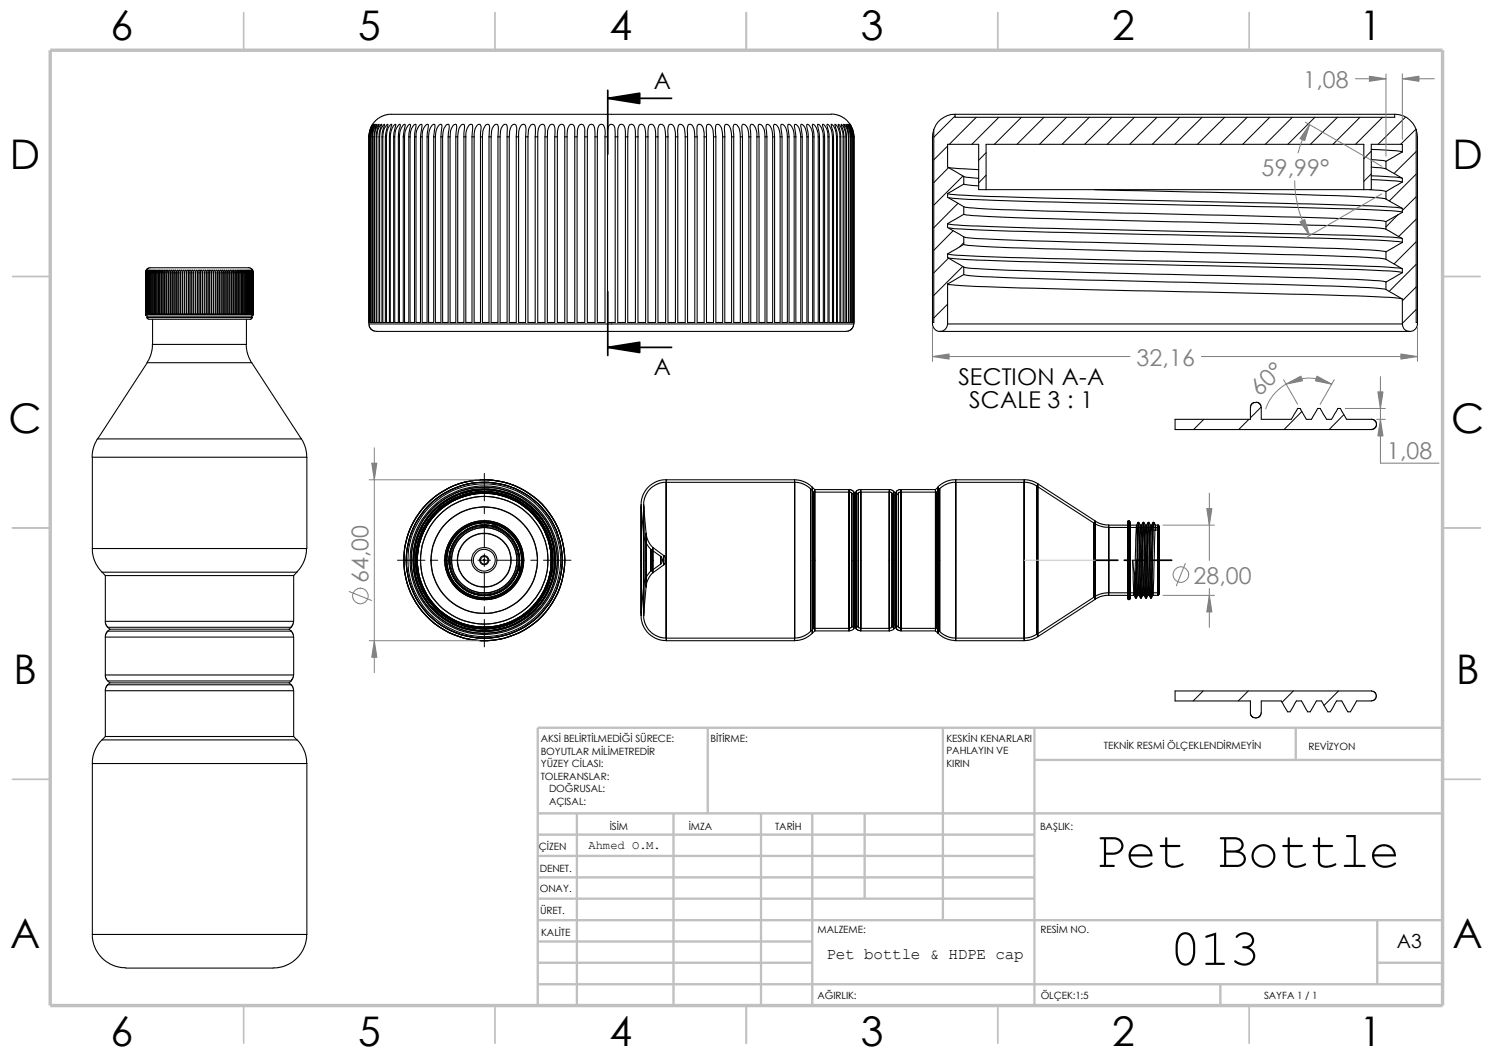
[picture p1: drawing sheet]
<svg xmlns="http://www.w3.org/2000/svg" width="297mm" height="210mm" viewBox="0 0 297 210" stroke-linecap="round" stroke-linejoin="round" font-family="sans-serif">
<g fill="none" stroke="#c0c0c0" stroke-width=".34">
<path d="M48.5 2.5v7.5M98.5 2.5v7.5M148.5 2.5v7.5M198.5 2.5v7.5M248.5 2.5v7.5M2.5 55h7.5M287 55h7.5M2.5 105h7.5M287 105h7.5M2.5 155h7.5M287 155h7.5M48.5 200v7.5"/>
<path d="M98.5 200v7.5M148.5 200v7.5M198.5 200v7.5M248.5 200v7.5"/>
</g>
<g fill="none" stroke="#c0c0c0" stroke-width=".47">
<path d="M140.8 144.7v17.1M187.6 144.7v38.3M205.8 144.7v55.3M205.8 151.1h81.2M257.8 144.7v6.4M287 144.7h-180v55.3M107 161.8h180M107 178.7h98.8M107 174.5h98.8M107 170.2h98.8M107 166h98.8M114.8 161.8v38.2"/>
<path d="M134 161.8v38.2M151.4 161.8v38.2M161.6 161.8v38.2M172 161.8v16.9M107 195.7h180M107 191.5h54.6M107 187.2h54.6M107 183h180M242.8 195.7v4.3M274 191.5h13M274 183v12.7"/>
</g>
<path d="M10 10h277v190h-277z" fill="none" stroke="#c0c0c0" stroke-width=".68" stroke-linecap="butt"/>
<g fill="none" stroke="#000" stroke-width=".21">
<path d="M73.4 27.2h.1M73.4 27.1v37.3M73.4 27.2a3.7 3.7 0 0 1 .9-2.5l-.5 1-.3 1.5M73.4 27.2l.1 36.9M73.6 27.2h.1M73.5 27.2v36.9M73.6 27.2a3.3 3.3 0 0 1 .8-2.5l-.6 1.8-.1 .7M73.7 27.2v36.9h-.1M73.7 27.2h.1M73.8 27.2v36.9h.2v-36.9M73.8 27.2a3.5 3.5 0 0 1 .9-2.5l-.4 1-.3 1.5M74 27.2h.1"/>
<path d="M74 24.8l.2-.1-.5 1-.3 1.5 .1-1.1zM74.1 27.2a3 3 0 0 1 .9-2.5l-.4 1-.2 1.5M74.1 27.2v36.9h.3v-36.9M74.4 27.2h.1M74.5 27.2a2.63 2.63 0 0 1 .9-2.5l-.3 1-.3 1.5M74.5 27.2v36.9h.3v-36.9M74.8 27.2h.2M75 27.2v36.9h.4v-36.9M75 27.2a2.63 2.63 0 0 1 .9-2.5l-.5 1.8v.7M75.4 27.2h.1M75.5 27.2v36.9h.5v-36.9M75.5 27.2a2.73 2.73 0 0 1 1-2.5l-.5 1.8v.7"/>
<path d="M76 27.2h.2M76.2 27.2v36.9h.5v-36.9M76.2 27.2a2.73 2.73 0 0 1 .9-2.5l-.4 2.5M76.7 27.2h.2M76.9 27.2a2.97 2.97 0 0 1 .9-2.5l.1 .1-.4 1.7v.7M76.9 27.2v36.9h.6v-36.9M77.5 27.2h.1M77.6 27.2l.1-.5a2.11 2.11 0 0 1 1-2l-.4 2.5M77.6 27.2v36.9h.7v-36.9M78.3 27.2h.2M78.5 27.2a2.36 2.36 0 0 1 1.1-2.5l-.4 2.5M78.5 27.2v36.9h.7v-36.9"/>
<path d="M79.2 27.2h.3M79.5 27.2v36.9h.7v-36.9M79.5 27.2a2.96 2.96 0 0 1 1-2.5l.1 .1v.3l-.4 2.1M80.2 27.2h.3M80.5 27.2a2.96 2.96 0 0 1 1-2.5l.2 .4-.4 2.1M80.5 27.2v36.9h.8v-36.9M81.3 27.2h.3M81.6 27.2a2.68 2.68 0 0 1 1-2.5l.2 .1v.3l-.3 2.1M81.6 27.2v36.9h.9v-36.9M82.5 27.2h.3M82.8 27.2v36.9h.9v-36.9M82.8 27.2a2.68 2.68 0 0 1 1-2.5l.1 .4-.2 2.1"/>
<path d="M83.7 27.2h.3M84 27.2a2.46 2.46 0 0 1 1-2.5l.2 .1v.3l-.2 2.1M84 27.2v36.9h1v-36.9M85 27.2h.3M85.3 27.2v36.9h1v-36.9M85.3 27.2a2.68 2.68 0 0 1 1-2.5l.2 .1-.2 2.4M86.3 27.2h.3M86.6 27.2a2.68 2.68 0 0 1 1-2.5l.2 .1 .1 .3-.2 2.1M86.6 27.2v36.9h1.1v-36.9M87.7 27.2h.4M88.1 27.2v36.9h1.1v-36.9M88.1 27.2a2.46 2.46 0 0 1 1-2.5l.2 .1 .1 .3-.2 2.1"/>
<path d="M89.2 27.2h.3M89.5 27.2v36.9h1.2v-36.9M89.5 27.2a2.46 2.46 0 0 1 1.1-2.5l.2 .1v.3l-.1 2.1M90.7 27.2h.4M91.1 27.2v-.5a1.83 1.83 0 0 1 1-2l.3 .1v.3l-.1 2.1M91.1 27.2v36.9h1.2v-36.9M92.3 27.2h.4M92.7 27.2v36.9h1.2v-36.9M92.7 27.2a2.56 2.56 0 0 1 .9-2.5l.3 .1 .1 .3-.1 2.1M93.9 27.2h.4M94.3 27.2a2.36 2.36 0 0 1 1-2.5l.3 .1 .1 .6-.1 1.8M94.3 27.2v36.9h1.3v-36.9"/>
<path d="M95.6 27.2h.4M96 27.2v36.9h1.3v-36.9M96 27.2a2.56 2.56 0 0 1 .9-2.5l.3 .1 .2 .3-.1 2.1M97.3 27.2h.4M97.7 27.2a2.52 2.52 0 0 1 .9-2.4h.3l.2 .3v2.1M97.7 27.2v36.9h1.4v-36.9M99.1 27.2h.4M99.5 27.2a2.52 2.52 0 0 1 .8-2.4h.4l.2 .3v2.1M99.5 27.2v36.9h1.4v-36.9M100.9 27.2h.4M101.3 27.2v-.5a1.68 1.68 0 0 1 .9-2l.4 .1 .2 .6-.1 1.8M101.3 27.2v36.9h1.4v-36.9"/>
<path d="M102.7 27.2h.5M103.2 27.2v36.9h1.4v-36.9M103.2 27.2a2.34 2.34 0 0 1 .9-2.5l.3 .1 .2 .3v2.1M104.6 27.2h.4M105 27.2l.1-.5a1.76 1.76 0 0 1 .8-2l.4 .1 .2 .6v1.8M105 27.2v36.9h1.5v-36.9M106.5 27.2h.5M107 27.2v36.9h1.4v-36.9M107 27.2v-.5a2.05 2.05 0 0 1 .7-1.9h.4a2.92 2.92 0 0 1 .3 2.4M108.4 27.2h.5M108.9 27.2v36.9h1.5v-36.9M108.9 27.2a3.5 3.5 0 0 1 .5-2.4l.5-.1a.77 .77 0 0 1 .5 1v1.5"/>
<path d="M110.4 27.2h.5M110.9 27.2v36.9h1.5v-36.9M110.9 27.2v-.5a2.17 2.17 0 0 1 .6-1.9l.3-.1a.77 .77 0 0 1 .6 1v1.5M112.4 27.2h.4M112.8 27.2v-.5a2.17 2.17 0 0 1 .7-1.9h.4a.94 .94 0 0 1 .4 .9v1.5M112.8 27.2v36.9h1.5v-36.9M114.3 27.2h.5M114.8 27.2l.1-.5a2.13 2.13 0 0 1 .5-1.9l.3-.1a.79 .79 0 0 1 .6 1v1.5M114.8 27.2v36.9h1.5v-36.9M116.3 27.2h.5M116.8 27.2v-.5a2.13 2.13 0 0 1 .6-1.9l.3-.1a.79 .79 0 0 1 .6 1l.1 1.5M116.8 27.2v36.9h1.6v-36.9"/>
<path d="M118.4 27.2h.4M118.8 27.2v36.9h1.6v-36.9M118.8 27.2v-.5a2.13 2.13 0 0 1 .6-1.9l.3-.1a.83 .83 0 0 1 .7 1v1.5M120.4 27.2h.5M120.9 27.2v-1.1a1.22 1.22 0 0 1 .6-1.4h.2a.83 .83 0 0 1 .6 1l.1 1.5M120.9 27.2v36.9h1.5v-36.9M122.4 27.2h.5M122.9 27.2v-.5a2.11 2.11 0 0 1 .5-1.9l.3-.1a.89 .89 0 0 1 .7 1v1.5M122.9 27.2v36.9h1.5v-36.9M124.4 27.2h.5M124.9 27.2v36.9h1.5v-36.9M124.9 27.2v-1.1a1.2 1.2 0 0 1 .6-1.4h.2a.89 .89 0 0 1 .7 1v1.5"/>
<path d="M126.4 27.2h.5M126.9 27.2v36.9h1.5v-36.9M126.9 27.2v-1.1a1.2 1.2 0 0 1 .6-1.4h.1a.86 .86 0 0 1 .8 1v1.5M128.4 27.2h.5M128.9 27.2v-1.1a1.12 1.12 0 0 1 .6-1.4l.4 .1a2.74 2.74 0 0 1 .5 2.4M128.9 27.2v36.9h1.5v-36.9M130.4 27.2h.5M130.9 27.2v36.9h1.5v-36.9M130.9 27.2v-.5a2.27 2.27 0 0 1 .4-1.9h.4a1.07 1.07 0 0 1 .6 .9l.1 1.5M132.4 27.2h.5M132.9 27.2v36.9h1.5v-36.9M132.9 27.2l-.1-1.1a1.19 1.19 0 0 1 .6-1.4l.4 .1a2.88 2.88 0 0 1 .6 2.4"/>
<path d="M134.4 27.2h.4M134.8 27.2v36.9h1.5v-36.9M134.8 27.2v-1.1a1.27 1.27 0 0 1 .5-1.4l.3 .1a1.48 1.48 0 0 1 .7 1.7v.7M136.3 27.2h.5M136.8 27.2v36.9h1.4v-36.9M136.8 27.2l-.1-1.1a1.19 1.19 0 0 1 .5-1.4l.4 .1a3 3 0 0 1 .6 2.4M138.2 27.2h.5M138.7 27.2v36.9h1.4v-36.9M138.7 27.2l-.1-1.1a1.11 1.11 0 0 1 .4-1.4l.3 .1a2.28 2.28 0 0 1 .8 2.4M140.1 27.2h.4M140.5 27.2v-1.1a1.11 1.11 0 0 1 .4-1.4l.2 .1a1.55 1.55 0 0 1 .8 1.7v.7M140.5 27.2v36.9h1.4v-36.9"/>
<path d="M141.9 27.2h.5M142.4 27.2l-.1-1.1a1.21 1.21 0 0 1 .4-1.4h.1a1.55 1.55 0 0 1 .9 1.8l.1 .7M142.4 27.2v36.9h1.4v-36.9M143.8 27.2h.4M144.2 27.2l-.1-1.1a1.13 1.13 0 0 1 .3-1.4l.3 .1a2.47 2.47 0 0 1 .8 2.4M144.2 27.2v36.9h1.3v-36.9M145.5 27.2h.5M146 27.2v36.9h1.3v-36.9M146 27.2l-.1-1.1a1.24 1.24 0 0 1 .2-1.4l.5 .1a2.87 2.87 0 0 1 .7 2.4M147.3 27.2h.4M147.7 27.2l-.1-1.1a1.16 1.16 0 0 1 .2-1.4l.5 .1a2.61 2.61 0 0 1 .7 2.4M147.7 27.2v36.9h1.3v-36.9"/>
<path d="M149 27.2h.4M149.4 27.2v36.9h1.2v-36.9M149.4 27.2l-.1-1.1a1.09 1.09 0 0 1 .2-1.4l.4 .1 .2 .3a3.2 3.2 0 0 1 .5 2.1M150.6 27.2h.4M151 27.2v36.9h1.2v-36.9M151 27.2l-.1-2.4 .3-.1 .5 .4a3.2 3.2 0 0 1 .5 2.1M152.2 27.2h.4M152.6 27.2v36.9h1.1v-36.9M152.6 27.2l-.2-2.4 .3-.1 .5 .4a3.2 3.2 0 0 1 .5 2.1M153.7 27.2h.4M154.1 27.2l-.1-1.1a1.14 1.14 0 0 1 .1-1.4l.5 .4a3.5 3.5 0 0 1 .6 2.1M154.1 27.2v36.9h1.1v-36.9"/>
<path d="M155.2 27.2h.4M155.6 27.2v36.9h1v-36.9M155.6 27.2l-.3-2.1 .2-.4 .4 .1a2.74 2.74 0 0 1 .7 2.4M156.6 27.2h.4M157 27.2l-.3-2.4 .3-.1 .4 .4a3.5 3.5 0 0 1 .6 2.1M157 27.2v36.9h1v-36.9M158 27.2h.3M158.3 27.2l-.3-2.4 .2-.1 .3 .1a2.88 2.88 0 0 1 .8 2.4M158.3 27.2v36.9h1v-36.9M159.3 27.2h.3M159.6 27.2l-.3-2.4 .1-.1 .3 .1a2.88 2.88 0 0 1 .8 2.4M159.6 27.2v36.9h.9v-36.9"/>
<path d="M160.5 27.2h.3M160.8 27.2l-.3-2.4h.3l.3 .3a3.1 3.1 0 0 1 .6 2.1M160.8 27.2v36.9h.9v-36.9M161.7 27.2h.2M161.9 27.2v36.9h.9v-36.9M161.9 27.2l-.3-2.4 .2-.1 .4 .4a3.9 3.9 0 0 1 .6 2.1M162.8 27.2h.2M163 27.2l-.4-2.4h.3l.3 .3a3.9 3.9 0 0 1 .6 2.1M163 27.2v36.9h.8v-36.9M163.8 27.2h.2M164 27.2l-.4-2.4h.2l.3 .3a3.1 3.1 0 0 1 .6 2.1M164 27.2v36.9h.7v-36.9"/>
<path d="M164.7 27.2h.2M164.9 27.2v36.9h.7v-36.9M164.9 27.2l-.4-2.4h.2l.3 .3a3.9 3.9 0 0 1 .6 2.1M165.4 22.7h-88.1l-.8 .2-1.3 .7-.9 .9-.5 .8M165.4 22.7l1.2 .2 1.3 .6 .7 .6 .6 .8M165.6 27.2h.2M165.8 27.2v36.9h.6v-36.9M165.8 27.2l-.4-2.5 .4 .4a3.9 3.9 0 0 1 .6 2.1M166.4 27.2h.2M166.6 27.2v36.9h.5v-36.9M166.6 27.2l-.5-2.5a2.46 2.46 0 0 1 1 2.5M167.1 27.2h.2"/>
<path d="M167.3 27.2v36.9h.4v-36.9M167.3 27.2l-.2-1.1-.3-1.4a2.46 2.46 0 0 1 .9 2.5M167.7 27.2h.2M167.9 27.2v36.9h.4v-36.9M167.9 27.2l-.1-1.1-.5-1.4 .4 .4 .3 .6 .3 1.5M168.3 27.2h.1M168.4 27.2v36.9h.4v-36.9M168.4 27.2l-.1-1.1-.4-1.4 .3 .4a3.9 3.9 0 0 1 .6 2.1M168.8 27.2h.1M168.9 27.2l-.2-1.1-.4-1.4 .3 .4a3.9 3.9 0 0 1 .6 2.1M168.9 27.2v36.9h.3v-36.9M169.1 24.7l.2 .4a3.7 3.7 0 0 1 .5 2.1"/>
<path d="M169.1 24.7l.5 1 .3 1.5M169.2 27.2h.1M169.2 27.2l-.2-1.6-.4-.9a3 3 0 0 1 .9 2.5M169.2 27.2v36.9h.3v-36.9M169.5 27.2h.1M169.5 27.2v36.9h.2M169.5 27.2l-.1-1.1-.6-1.4a2.92 2.92 0 0 1 .9 2.5M169.7 27.2h.1M169.7 27.2v36.9M169.7 27.2l-.1-1.1-.6-1.4a3.4 3.4 0 0 1 .8 2.5M169.8 27.2h.1M169.8 27.2l-.1 36.9"/>
<path d="M169.8 27.2l.1 36.9M169.8 26.6l.1 .6M169.9 27.2h.1M169.9 27.2v37.2h-96.5M185.8 25.8l-.3 1.4v37.2a1.52 1.52 0 0 0 1.5 1.5M185.8 25.8v38.3h-.3M188.5 38.5v.7l3.2 1.9M188.5 38.5a101 101 0 0 0 12.9 .7l32.2 .8a1289.1 1289.1 0 0 1 44.1 1.2l1.2 .2M188.8 39.3a566.7 566.7 0 0 0 33.7 1.2l14.5 .3a987.6 987.6 0 0 1 41.4 1.3l.6 .1M188.8 33.3l5.9 .4M190 22.7h87.5M190 22.7a4.5 4.5 0 0 0-4.2 3.1"/>
<path d="M190 22.7v.6h87.5v-.6M191.7 35.1l3 .4M191.7 35.1l-3.2-1.9v-4.5h6.2v9h1.5M191.7 36.6l-3.2 1.9M191.7 36.6l3 .4M191.7 35.1v1.5M196.2 37.7v-9h75.1v9M196.2 37.7h75.1M217.7 37.7l12.5 .3a1029.7 1029.7 0 0 1 44.9 1.5h.5M272.5 37.7l2 .1 1.2 .3M272.8 31.7l2.3 .2 .6 .2M272.8 33.2l2.8 .3"/>
<path d="M272.8 35.7l4.9 .3 1.3 .2M272.8 29.7l4.9 .3 1.3 .2M272.8 35l4.9 .2 1.2 .2M275.7 39.5v.1M275.7 33.6h.1M275.7 39.6l3.3 1.8M275.7 33.6l3.3 1.9v.7M275.7 38.1v1.5M275.7 32.1v1.5M277.5 22.7a4.4 4.4 0 0 1 4.2 3.1M279 36.2l-3.3 1.9M279 30.2l-3.3 1.9"/>
<path d="M279 30.2v-1.5h-6.2v9h-1.5M281.7 25.8l.3 1.4v37.2a1.52 1.52 0 0 1-1.5 1.5M281.7 25.8v38.3h.3M29 54.3h.1M29 54.3v8.2M29 54l.1-.3-.1 .6M29 54.2v8.2M29 54.3l.2-.6-.2 .6M29 54.3v8.1M29 54.3l.3-.6-.2 .6M29.1 54.3h.1M29.1 54.3l-.1 8.1"/>
<path d="M29.1 54.3v8.1M29.2 53.7l-.2 .6M29.2 54.3h.1M29.2 54.3l.2-.6-.1 .6M29.2 54.3l.1 8.1v-8.1M29.3 53.7l-.1 .6zM29.3 54.3h.1M29.3 54.3l.2-.6-.1 .6M29.3 54.3v8.1l.1-8.1M29.4 54.3h.1M29.4 54.3v8.1l.1-8.1M29.4 54.3l.2-.6-.1 .6"/>
<path d="M29.5 54.3h.1M29.5 54.3v8.1h.2v-8.1M29.5 54.3l.3-.6-.1 .6M29.7 54.3h.1M29.7 54.3v8.1h.1v-8.1M29.7 54.3l.2-.6-.1 .6M29.8 54.3h.1M29.9 54.3v8.1h.1v-8.1M29.9 54.3l.2-.6-.1 .6M30 54.3h.1M30.1 54.3v8.1h.1v-8.1M30.1 54.3l.2-.6-.1 .6"/>
<path d="M30.2 54.3h.1M30.3 54.3l.2-.6-.1 .6M30.3 54.3v8.1h.1v-8.1M30.4 54.3h.1M30.5 54.3v8.1h.2v-8.1M30.5 54.3l.2-.6v.6M30.7 54.3h.1M30.7 54.3v8.1h.2v-8.1M30.7 54.3l.1-.4 .2-.2-.1 .6M30.9 54.3h.1M31 54.3v8.1h.2v-8.1M31 54.3v-.4l.2-.2v.6"/>
<path d="M31.2 54.3h.1M31.2 54.3l.2-.6h.1v.6M31.2 54.3v8.1h.3v-8.1M31.5 54.3h.1M31.5 54.3v8.1h.2v-8.1M31.5 54.3l.1-.4 .2-.2-.1 .6M31.7 54.3h.1M31.8 54.3l.2-.6h.1v.6M31.8 54.3v8.1h.3v-8.1M32.1 54.3h.1M32.1 54.3v8.1h.3v-8.1M32.1 54.3l.2-.6h.1v.6"/>
<path d="M32.4 54.3h.1M32.5 54.3v8.1h.2v-8.1M32.5 54.3l.1-.6h.2l-.1 .6M32.7 54.3h.1M32.8 54.3v8.1h.3v-8.1M32.8 54.3l.1-.4 .2-.2v.6M33.1 54.3h.1M33.1 54.3v8.1h.3v-8.1M33.1 54.3l.2-.6 .2 .1-.1 .5M33.4 54.3h.1M33.5 54.3l.2-.6h.1v.6M33.5 54.3v8.1h.3v-8.1"/>
<path d="M33.8 54.3h.1M33.9 54.3l.1-.6h.2v.6M33.9 54.3v8.1h.3v-8.1M34.2 54.3h.1M34.3 54.3l.1-.6h.2v.6M34.3 54.3v8.1h.3v-8.1M34.6 54.3h.1M34.7 54.3v8.1h.3v-8.1M34.7 54.3l.1-.6h.2v.6M35 54.3h.1M35.1 54.3l.1-.6 .2 .1v.5M35.1 54.3v8.1h.3v-8.1"/>
<path d="M35.4 54.3h.1M35.5 54.3v8.1h.3v-8.1M35.5 54.3l.1-.6 .2 .1v.5M35.8 54.3h.1M35.9 54.3v8.1h.3v-8.1M35.9 54.3l.1-.6h.2v.6M36.2 54.3h.1M36.3 54.3l.1-.6h.2l.1 .6M36.3 54.3v8.1h.4v-8.1M36.7 54.3h.1M36.7 54.3l.2-.6h.1l.1 .6M36.7 54.3v8.1h.4v-8.1"/>
<path d="M37.1 54.3h.1M37.2 54.3l.1-.6 .2 .1v.5M37.2 54.3v8.1h.3v-8.1M37.5 54.3h.1M37.6 54.3l.1-.6 .2 .1 .1 .5M37.6 54.3v8.1h.4v-8.1M38 54.3h.1M38.1 54.3l.1-.6h.2v.6M38.1 54.3v8.1h.3v-8.1M38.4 54.3h.1M38.5 54.3l.1-.6 .2 .1 .1 .5M38.5 54.3v8.1h.4v-8.1"/>
<path d="M38.9 54.3h.1M38.9 54.3v8.1h.4v-8.1M38.9 54.3l.2-.6 .1 .1 .1 .5M39.3 54.3h.1M39.4 54.3v8.1h.4v-8.1M39.4 54.3l.1-.6 .2 .1 .1 .5M39.8 54.3h.1M39.9 54.3v-.6h.2l.1 .6M39.9 54.3v8.1h.3v-8.1M40.2 54.3h.1M40.3 54.3l.1-.6 .2 .1v.5M40.3 54.3v8.1h.3v-8.1"/>
<path d="M40.6 54.3h.2M40.8 54.3v8.1h.3v-8.1M40.8 54.3v-.6h.2l.1 .6M41.1 54.3h.1M41.2 54.3v8.1h.3v-8.1M41.2 54.3l.1-.6 .2 .1v.5M41.5 54.3h.2M41.7 54.3v-.6h.2l.1 .6M41.7 54.3v8.1h.3v-8.1M42 54.3h.1M42.1 54.3v8.1h.3v-8.1M42.1 54.3v-.6h.2l.1 .6"/>
<path d="M42.4 54.3h.1M42.5 54.3v8.1h.3v-8.1M42.5 54.3v-.6h.2l.1 .6M42.8 54.3h.2M43 54.3v8.1h.3v-8.1M43 54.3v-.6l.3 .2v.4M43.3 54.3h.1M43.4 54.3v-.6h.2l.1 .6M43.4 54.3v8.1h.3v-8.1M43.7 54.3h.1M43.8 54.3v-.6h.2l.1 .6M43.8 54.3v8.1h.3v-8.1"/>
<path d="M44.1 54.3h.1M44.2 54.3v8.1h.3v-8.1M44.2 54.3v-.6l.3 .2v.4M44.5 54.3h.1M44.6 54.3v-.6l.3 .2v.4M44.6 54.3v8.1h.3v-8.1M44.9 54.3h.1M45 54.3v-.6l.3 .2v.4M45 54.3v8.1h.3v-8.1M45.3 54.3h.1M45.4 54.3v-.6l.2 .2 .1 .4M45.4 54.3v8.1h.3v-8.1"/>
<path d="M45.7 54.3h.1M45.8 54.3v-.6l.2 .2 .1 .4M45.8 54.3v8.1h.3v-8.1M46.1 54.3h.1M46.1 54.3v8.1h.3v-8.1M46.1 54.3v-.6l.3 .2v.4M46.4 54.3h.1M46.5 54.3v8.1h.2v-8.1M46.5 54.3l-.1-.6 .3 .2v.4M46.7 54.3h.1M46.8 54.3v-.6l.2 .2 .1 .4M46.8 54.3v8.1h.3v-8.1"/>
<path d="M47.1 54.3h.1M47.2 54.3l-.1-.6 .2 .1 .1 .5M47.2 54.3v8.1h.2v-8.1M47.4 54.3h.1M47.5 54.3v8.1h.2v-8.1M47.5 54.3l-.1-.6 .3 .2v.4M47.7 54.3h.1M47.8 54.3v8.1h.2v-8.1M47.8 54.3l-.1-.6h.1l.2 .6M48 54.3h.1M48 54.3v-.6l.2 .2 .1 .4M48 54.3v8.1h.3v-8.1"/>
<path d="M48.3 54.3h.1M48.3 54.3v8.1h.2v-8.1M48.3 54.3v-.6l.2 .2v.4M48.5 54.3h.1M48.6 54.3v8.1h.2M48.6 54.3l-.1-.6 .2 .2 .1 .4M48.8 54.3h.1M48.8 54.3v8.1M48.8 54.3v-.6l.2 .6M49 54.3v8.1h-.2M49 54.3h.1M49.1 54.3l-.1-.6 .2 .6"/>
<path d="M49.1 54.3v8.1h.1v-8.1M49.2 54.3h.1M49.3 54.3v8.1h.1v-8.1M49.3 54.3l-.1-.6 .2 .6M49.4 53.2l.8 .4 .2 .7M49.4 53.3h-19.7l-.6 .5M49.4 54.3h.1M49.4 54.3v-.6l.2 .6M49.4 54.3v8.1h.2M49.7 54.3h.1M49.6 54.3v8.1M49.7 54.3l-.2-.6 .2 .6"/>
<path d="M49.7 54.3v8.1M49.8 54.3l-.1-.6 .2 .6M49.8 54.3v8.1h.1M49.9 54.3v8.1M50 54.3h.1M50 54.3l-.2-.6 .2 .6M50 54.3v8.1M50.1 54.3v8.1v-8.1M50.1 54.3l-.1-.6 .1 .6M50.1 54.3h.1M50.2 54.3l-.2-.6 .2 .6M50.2 53.7l.1 .6"/>
<path d="M50.2 54.3v8.1M50.2 53.7l.2 .6M50.2 54.3l-.1-.6 .2 .6M50.2 54.3h.1M50.3 54.3l-.1 8.1M50.3 54.3h.1M50.3 54.3l.1 8.1M50.4 54.3h.1M50.4 54.1v.2M50.4 54.3v8.1M50.4 54.3v8.2M188.5 44.5v.8l3.2 1.8"/>
<path d="M188.5 50.5v.7l3.2 1.9M188.5 56.5v7.9M188.5 44.5a47.9 47.9 0 0 0 8.1 .5l40.4 1.1a987.6 987.6 0 0 1 41.4 1.2l.5 .2M188.5 50.5l.9 .2a1433.6 1433.6 0 0 0 50.7 1.4 823.8 823.8 0 0 1 38.2 1.2l.6 .1M188.5 56.5a38.9 38.9 0 0 0 7.8 .5l36.3 1a1098.5 1098.5 0 0 1 45.7 1.3l.6 .1M188.6 51.3a204.6 204.6 0 0 0 20.1 .9l23.9 .5a1098.5 1098.5 0 0 1 45.7 1.4l.7 .1M188.8 45.3l.6 .1a1433.6 1433.6 0 0 0 50.7 1.5 823.8 823.8 0 0 1 38.2 1.1l.7 .2M191.7 42.6a147.9 147.9 0 0 0 16.9 .9l28.2 .7a1125.8 1125.8 0 0 1 37.8 1.2l1 .1M191.7 48.6a71.5 71.5 0 0 0 11.7 .7l29.9 .8a936.1 936.1 0 0 1 41.8 1.3l.5 .1M191.7 54.6a33.5 33.5 0 0 0 7.3 .6l33.7 .9a1175.5 1175.5 0 0 1 41.7 1.3l1.2 .1M191.7 47.1l.2 .1a221.4 221.4 0 0 0 18.9 .8l25.6 .6a1115 1115 0 0 1 38 1.3l1.3 .2M191.7 41.1a73.8 73.8 0 0 0 11.9 .7l29.8 .8a930.1 930.1 0 0 1 41.8 1.3l.5 .2"/>
<path d="M191.7 42.6l-3.2 1.9M191.7 48.6l-3.2 1.9M191.7 54.6l-3.2 1.9M191.7 53.1h.1M191.7 41.1v1.5M191.7 47.1v1.5M191.7 53.1v1.5M191.9 53.2h.1a777.3 777.3 0 0 0 40.7 1.4l3.2 .1a861.5 861.5 0 0 1 39.2 1.2l.6 .2M275.7 45.6h.1M275.7 51.6h.1M275.7 57.6h.1M275.7 45.6l3.3 1.9"/>
<path d="M275.7 51.6l3.3 1.9v.7M275.7 57.6l3.3 1.9v4.9M275.7 44.1v1.5M275.7 56.1v1.5M275.7 50.1v1.5M279 48.2l-3.3 1.9M279 54.2l-3.3 1.9M279 42.2l-3.3 1.9M279 41.4v.8M279 47.5v.7M29 62.5v.3l.4 .1h20.7l.3-.4M29 62.5h21.4"/>
<path d="M29 62.4h.1M29.1 62.4h.1M29.3 63.1v.1M29.3 63.2l.2 .3M29.3 63.2h20.9M29.3 63.1h20.9M29.3 62.9v.2M30.4 63.5v5M30.4 68.5l-.4 2.1-.7 1.5M49 68.5l.3 2 .8 1.6M49 63.5v5h-18.6M50 62.9l.2 .2"/>
<path d="M50.1 72.1l9.8 15.2h-40.5M50.1 72.1h-20.8l-9.9 15.2M50.2 63.1v.1M50.2 63.2l-.4 .3h-20.3M50.4 62.4h.1M73.4 64.1h.1M169.8 64.4l-.3 1-.5 .3-.6 .2h-93.5l-1-.3-.4-.5-.1-.7M187 65.9h93.5M188.5 64.4a1.51 1.51 0 0 1-1.5 1.5M188.5 64.4h90.5M249.9 80l.5 .1 .5 .6v2.7h6l1.2-2.2h.6l1.2 2.2h1l1.2-2.2h.5l1.3 2.2h1l1.2-2.2h.6l1.2 2.2h4.9M279 64.4a1.43 1.43 0 0 0 1.5 1.5"/>
<path d="M18.4 90.9v18.2M18.4 90.9h42.6M19.4 87.3l-.8 1.6-.3 2M59.9 87.2l.8 1.6 .3 2.1M61 90.9v18.2h-42.6M132.5 95.4v32zM132.5 95.9v31zM158.1 95.9h-26.2l-1.6 .6-1.2 1-.9 1.5-.2 1.4M158.1 95.9l1.3 .2 .9 .4 1.6 1.4h7M158.1 95.4v32zM158.1 95.9v31zM161.2 97.2v28.4z"/>
<path d="M161.6 96.9v29zM161.9 97.9v27.1zM162.1 97.4v28.1zM168.9 97.8l.4 .2 .8 .7 .6-.6M168.9 97.4v28.1zM168.9 97.9v27.1zM169.5 98.1v26.6zM169.8 97.7v27.4zM170.1 98v26.8zM170.1 98.7v25.4zM170.3 97.7l.6-.3h6.3l.4 .2 .5 .4 .3-.3M170.3 97.7v27.4z"/>
<path d="M170.3 97.7l-.2 .3-.5-.4-.4-.2h-7.1l-1.7-1.4-1-.4-1-.2h-26.5l-1.7 .6-1.5 1.1-.9 1.7-.3 1.6M170.7 98.1v26.6zM171.2 97.4v28.1zM171.2 97.9v27.1zM176.9 97.8l.4 .2 .8 .7 .6-.6M176.9 97.9h-5.9l-.3 .1M176.9 97.4v28.1zM176.9 97.9v27.1zM177.5 98.1v26.6zM177.8 97.7v27.4zM178.1 98v26.8zM178.1 98.7v25.4z"/>
<path d="M178.4 97.7v27.4zM178.7 98.1v26.6zM179.2 97.4v28.1zM179.2 97.9v27.1zM186.1 97.4v28.1zM186.3 97.9v27.1zM186.6 96.9l1.6-1.1 1.3-.4 15.3 .1 1.4 .6 11.6 7.5M186.6 96.9l-.5 .5h-7.2l-.6 .3M186.6 96.9v29zM186.9 97.2v28.4zM190.1 95.4v32zM190.1 95.9v31z"/>
<path d="M203.8 95.4v32zM203.8 95.9v31zM203.8 95.9h-14.3l-1.6 .6-.7 .4-.9 1h-7.3l-.3 .1M203.8 95.9l1.2 .2 .9 .3 11.7 7.6M206.2 96.6v29.6zM206.5 96.2v30.4zM249.9 80.1h-.6l-.5 .5v2.8h-15v2h39l.7-.2 .4-.8-.2-.6-.3-.3-.6-.1M18.4 109.1v1l.4 1.5 .7 1.2 .8 1M21 114.5h37.4M21 114.5v9.1M58.4 114.5v9.1h-37.4M59.1 113.8h-38.8l.7 .7"/>
<path d="M59.1 113.8l-.7 .7M61 109.1l-.2 1.4-.3 1.1-.7 1.3-.7 .9M97.6 104a7.5 7.5 0 0 0-8.6 9.3 7.5 7.5 0 0 0 12.1 3.9 7.5 7.5 0 0 0-1.6-12.6 7.5 7.5 0 0 0-10.7 7.3 7.5 7.5 0 0 0 11.6 5.9 7.5 7.5 0 0 0-.5-13 7.5 7.5 0 0 0-11.1 6.1 7.5 7.5 0 0 0 10.2 7.5 7.5 7.5 0 0 0 2.5-12.5 7.5 7.5 0 0 0-11.3 1.1 7.5 7.5 0 0 0 2.5 11 7.5 7.5 0 0 0 10.6-3.8M97.6 104l2.4 1.5M97.6 104h.1M100 105.5h.1M103.3 114.2a7.5 7.5 0 0 0-6.7-10.3 7.5 7.5 0 0 0-7.5 9.8 7.5 7.5 0 0 0 11.7 3.8l1.1-.9 .8-1.1 .6-1.3M103.3 111.4v2.8M103.3 114.2h.1M103.3 111.4h.1M127.6 100.8v21.2zM128 106.1l.3 1.4 .6 1 .6 .8 1.9 1.4"/>
<path d="M128 106.1l-.4-5.7v22M128 106.1v10.6zM128.1 100.8v21.2zM128.5 106l.2 1 .7 1.3 .5 .6 2.1 1.6M128.5 106l-.4-5.6v22M128.5 106v10.8zM129.5 109.3v4.3zM129.9 108.9v5zM131.4 110.7v1.5zM131.4 110.6l.3 .7M131.7 111.5l-.3 .7-2.2 1.6-.8 1.4-.4 1.2-.4 6M131.7 111.3v.2z"/>
<path d="M132 110.5v1.8zM132 110.4l.3 .3 .2 .6M132.5 111.5l-.1 .3-.4 .6-2.4 1.8-.8 1.3-.3 1-.4 5.9M132.5 111.3v.2zM217.6 104l1.6 .7 1.4 .2h9.7l.3-.3-.3-.2M217.6 104v14.8zM217.8 103.6l1 .5 1.1 .3h4.4M217.8 103.6v15.6zM220.6 104.4v14zM220.6 104.9v13zM224.3 119l.3 .3M224.3 103.8v15.2z"/>
<path d="M224.3 104.4v14zM224.3 118.4h-4.4l-1.5 .5-11.9 7.7-1.5 .7-1.2 .1h-13.7M224.6 103.6h-.2l-.1 .2M224.6 103.6h.1M224.6 119.3h.1M224.6 103.6l.2 .2M224.6 103.6v15.7zM224.8 104.4h1.3l.3-.5 .5 .5h.2M224.8 118.4h.8l.3 .6M224.8 103.8v15.2zM224.8 104.4v14zM224.9 119l-.3 .3"/>
<path d="M225.3 111.4l.4 2.8M225.3 111.4h.8M225.7 114.2h.1M226.1 111.4l-.3 2.8M227.3 118.4h.3l.3 .6h.1l.3-.6h.3l.3 .6h.1M227.4 118.4l-.4 .6h-.1l-.3-.6h-.2l-.3 .6h-.2M228.4 103.9l-.3 .5h-.3l-.3-.5-.4 .5M228.4 103.9h.2l.3 .5h.2l.3-.5 .5 .5h.4M229.1 119l.3-.6h.9a.23 .23 0 0 0 .3-.3 .23 .23 0 0 0-.3-.2h-10.2l-1.5 .3-.8 .4-11.6 7.6M229.2 105.5h.8M229.2 105.5l-.1-1.1-.5 14-.5-14-.5 14-.5-14-.5 14-.5-14-.5 14-.3-7M229.4 104l-.5 15-.5-15.1-.5 15.1-.5-15.1-.5 15.1-.5-15.1-.5 15.1-.2-4.8"/>
<path d="M229.4 104l-.2 1.5M229.4 104h.2M229.6 104l-.6 15-.4-15.1-.6 15.1-.5-15.1-.5 15.1-.5-15.1-.5 15.1-.2-4.8M229.6 104l.4 1.5M230 105.5l-.1-1.1-.6 14-.4-14-.6 14-.5-14-.5 14-.4-14-.5 14-.3-7M230.3 104.4v14zM230.3 104.9v13zM230.6 104.7v13.5zM21 134.2v.5l.4 .7M21 123.6v.5l.4 .7M21 137.4h37.4M21 126.7h37.4"/>
<path d="M21 126.7v7.5M21 137.4v9.1M21.5 136.2l-.4 .5-.1 .7M21.5 125.5l-.4 .5-.1 .7M21.8 125.1l-.3 .4M21.8 135.8l-.3 .4M21.8 125.1h35.7M21.8 135.8h35.7M57.5 135.8l.4 .4h-36.4M57.5 125.1l.4 .4h-36.4M57.9 135.4h-36.4l.3 .4M57.9 124.8h-36.4l.3 .3"/>
<path d="M57.9 124.8l-.4 .3M57.9 135.4l-.4 .4M57.9 136.1l.4 .5 .1 .8M57.9 125.5l.4 .4 .1 .8M58.4 134.2l-.1 .5-.4 .7M58.4 123.6l-.1 .4-.4 .8M58.4 126.7v7.5h-37.4M58.4 137.4v9.1M127.6 122.4l.2 1.6 .9 1.7 1.5 1.1 1.7 .6h26.2l1.9-.4 1.1-.6 1-.9h6.8l.7-.2 .5-.5 .5 .5 .6 .1M128.1 122.4l.1 1.4 .9 1.5 1.2 1 1.6 .6h26.2l1-.1 .8-.3 .8-.5 .5-.4M169.4 124.7l-.5 .3h-7l-.7 .6M169.5 124.8l.6-.7 .7 .7 .4 .1"/>
<path d="M177.4 124.7l-.5 .3h-5.7M177.5 124.8l.6-.7 .7 .7 .4 .1M179.2 125.4l-.6-.1-.5-.5-.5 .5-.7 .2h-5.7M179.2 125.5h6.9l1 .9 .9 .5 .9 .4 1.2 .1M179.2 125h7.1l1.6 1.3 .8 .4 1.3 .2h13.8l1.3-.2 1.1-.5M233.8 137.4h39l.8 .4 .2 .6-.2 .6-.5 .4h-3.2l-1.3 2.2h-.5l-1.2-2.2h-1l-1.3 2.2h-.4l-1.3-2.2h-1l-1.3 2.2h-.5l-1.2-2.2h-1l-1.3 2.2h-.4l-1.3-2.2h-4l-.1 2.8-.4 .4-.6 .2-.6-.2-.4-.6v-2.6h-15zM18.4 151.8v34M18.4 151.8h42.6M20.3 147.2l-.7 .7-.8 1.4-.4 1.5v1M21 146.5h37.4M21 146.5l-.7 .7M58.4 146.5l.7 .7h-38.8"/>
<path d="M59.1 147.1l.8 1.1 .7 1.3 .4 2.3M61 151.8v34M18.4 185.8v1.1l.4 1.5 .7 1.1 .8 1 .7 .7 1.4 .8 1.6 .4 1 .1M18.4 185.8h42.6M61 185.8l-.4 2.4-1.1 1.9-1.5 1.3-1.3 .7-.9 .3-1.4 .1h-29.4"/>
<circle cx="96.3" cy="111.4" r="2.16"/>
<circle cx="96.3" cy="111.4" r="7.8"/>
<circle cx="96.3" cy="111.4" r="15.5"/>
<circle cx="96.3" cy="111.4" r="5.3"/>
<circle cx="96.3" cy="111.4" r=".14"/>
<circle cx="96.3" cy="111.4" r="14"/>
<circle cx="96.3" cy="111.4" r="7"/>
<circle cx="96.3" cy="111.4" r="13.4"/>
<circle cx="96.3" cy="111.4" r="6.5"/>
<circle cx="96.3" cy="111.4" r="14.5"/>
<circle cx="96.3" cy="111.4" r="6.8"/>
<circle cx="96.3" cy="111.4" r="12.7"/>
<circle cx="96.3" cy="111.4" r="7.6"/>
<circle cx="96.3" cy="111.4" r="10.6"/>
<circle cx="96.3" cy="111.4" r=".92"/>
<circle cx="96.3" cy="111.4" r="7.4"/>
<circle cx="96.3" cy="111.4" r="2.53"/>
<circle cx="96.3" cy="111.4" r="14.2"/>
<circle cx="96.3" cy="111.4" r="14.8"/>
<circle cx="96.3" cy="111.4" r=".75"/>
<circle cx="96.3" cy="111.4" r=".12"/>
<circle cx="96.3" cy="111.4" r="13.5"/>
<circle cx="96.3" cy="111.4" r="16"/>
<circle cx="96.3" cy="111.4" r="13.3"/>
<circle cx="96.3" cy="111.4" r="13.7"/>
<circle cx="96.3" cy="111.4" r="15.2"/>
</g>
<g fill="none" stroke="#000" stroke-width=".2">
<path d="M188.5 29l-2.7 2.8M188.7 33.4l-2.9 2.9M190 23.1l-4.2 4.2M191.6 35l-5.8 5.8M194.2 23.3l-5.4 5.4M196.2 30.4l-1.5 1.5M196.2 34.8l-1.5 1.6M198.7 23.3l-5.4 5.4M203.2 23.3l-5.4 5.4M207.7 23.3l-5.4 5.4M212.2 23.3l-5.4 5.4M216.7 23.3l-5.4 5.4"/>
<path d="M221.2 23.3l-5.4 5.4M225.7 23.3l-5.4 5.4M230.2 23.3l-5.5 5.4M234.7 23.3l-5.5 5.4M239.1 23.3l-5.4 5.4M243.6 23.3l-5.4 5.4M248.1 23.3l-5.4 5.4M252.6 23.3l-5.4 5.4M257.1 23.3l-5.4 5.4M261.6 23.3l-5.4 5.4M266.1 23.3l-5.4 5.4M270.6 23.3l-5.4 5.4"/>
<path d="M272.8 30.1l-1.5 1.5M272.8 34.6l-1.5 1.5M275 23.3l-5.3 5.4M279.6 23.3l-5.4 5.4M281.7 25.7l-3.1 3M281.7 30.1l-4.4 4.4M281.7 34.6l-5.3 5.4M281.7 39.1l-2.7 2.8M188.7 51.4l-2.9 2.9M189.6 45.9l-3.8 3.9M190.6 40.4l-4.8 4.9M191.5 53l-5.7 5.8"/>
<path d="M191.7 48.3l-.8 .8M278.1 42.7l-2.4 2.4M281.7 43.6l-3.4 3.4M281.7 48.1l-4.4 4.4M281.7 52.6l-5.3 5.4M281.7 57.1l-2.7 2.7M188.5 60.5l-2.7 2.7M281.7 61.6l-2.7 2.7M96.4 94.1v5.5M239.5 83.4l-2.1 2M248.5 83.4l-2.1 2M250.9 81l-2.1 2.1"/>
<path d="M259 81.8l-3.6 3.6M267.3 82.5l-2.9 2.9M79.1 111.4h5.4M85.8 111.4h1.3M88.3 111.4h5.6M95.1 111.4h2.5M96.4 100.9v1.3M96.4 103.4v5.5M96.4 110.2v2.4M96.4 113.9v5.5M98.8 111.4h5.5M105.6 111.4h1.2"/>
<path d="M108.1 111.4h5.5M96.4 120.6v1.3M96.4 123.2v5.5M239.4 137.4l-2 2M248.3 137.4l-2 2M257.3 137.4l-2.2 2.3M266.3 137.4l-2.9 2.9"/>
</g>
<path d="M203.8 111.4h16.8" fill="none" stroke="#c0c0c0" stroke-width=".2"/>
<g fill="none" stroke="#808080" stroke-width=".2">
<path d="M269.6 15.7h6.1M275.7 14.7v16.4M279 15.7h6.3M279 14.7v13M257.6 35.9a21.7 21.7 0 0 0 2.9 11M259.7 24.3l15.2 8.8M260.5 24.8a24.2 24.2 0 0 0-2.3 5.6M274.9 38.6l-15.3 8.8M185.5 65.1v6.8M185.5 70.9h39.3M239 70.9h43M255.4 75.5l2.7 4.9"/>
<path d="M264.9 76.4a9.1 9.1 0 0 0-13.1 4.9M265.4 75.5l-2.8 4.9M274.6 74.9v17.2h11.7M282 65.1v6.8M73.4 95.4h21.9M74.5 89.1v44.7M240.6 98.1v13.4M267.6 81.2h8M273.9 83.4h1.7M69.5 117.6l4.4 1.8M231.4 104.4h10.2M231.4 118.4h10.2"/>
<path d="M235.8 112.1l-1.8 4.4M240.6 117.1v7.7M73.4 127.4h21.9"/>
<circle cx="71.7" cy="118.5" r="1.55"/>
<circle cx="234.9" cy="114.3" r="1.55"/>
</g>
<g fill="#808080" stroke="#808080" stroke-width=".2">
<path d="M260.5 24.8l-1 3.2-.9-.4z"/>
<path d="M258.6 44.1l.9-.5 1 3.3z"/>
<path d="M279 15.7l3.3-.5v1z"/>
<path d="M272.4 15.2l3.3 .5-3.3 .5z"/>
<path d="M185.5 70.9l3.3-.5v1z"/>
<path d="M278.7 70.4l3.3 .5-3.3 .5z"/>
<path d="M74 92.1h1l-.5 3.3z"/>
<path d="M74.5 127.4l.5 3.3h-1z"/>
<path d="M240.1 101.1h1l-.5 3.3z"/>
<path d="M240.6 118.4l.5 3.3h-1z"/>
<path d="M262 74.8l2.9 1.6-3.2-.7z"/>
<path d="M255.8 76.4l3-1.6 .3 .9z"/>
<path d="M274.1 77.9h1l-.5 3.3z"/>
<path d="M274.6 83.4l.5 3.3h-1z"/>
</g>
<path d="M120.9 19.6l6.4-1.1v2.1zM120.9 69.1l6.4-1v2z" fill="#000" stroke="#000" stroke-width=".34"/>
<path d="M120.9 19.6h12.7M120.9 17.9v12.7M120.9 58v12.7M120.9 69.1h12.7M218.1 111.4h4.3M223.6 111.4h1.3M226.2 111.4h1.3M228.7 111.4h4.4" fill="none" stroke="#000" stroke-width=".34"/>
<g font-size="10.4">
<text x="217.8" y="172.4">Pet Bottle</text>
<text x="232.7" y="191.9">013</text>
</g>
<g font-size="8.1">
<text x="22" y="8">6</text>
<text x="71.2" y="8">5</text>
<text x="121.2" y="8">4</text>
<text x="171.2" y="8">3</text>
<text x="221.2" y="8">2</text>
<text x="270.5" y="8">1</text>
<text x="1.9" y="33.6">D</text>
<text x="288.9" y="33.6">D</text>
<text x="1.7" y="86.1">C</text>
<text x="288.7" y="86.1">C</text>
<text x="2.7" y="136.1">B</text>
<text x="289.7" y="136.1">B</text>
<text x="2" y="188.6">A</text>
<text x="289" y="188.6">A</text>
<text x="22" y="207.9">6</text>
<text x="71.2" y="207.9">5</text>
<text x="121.2" y="207.9">4</text>
<text x="171.2" y="207.9">3</text>
<text x="221.2" y="207.9">2</text>
<text x="270.5" y="207.9">1</text>
</g>
<g font-size="4.6">
<text x="130.1" y="17.6">A</text>
<text x="130.1" y="74.5">A</text>
<text x="190.7" y="76.6">SECTION A-A</text>
<text x="192.8" y="81.1">SCALE 3 : 1</text>
</g>
<g font-size="4.6" fill="#808080">
<text x="259.3" y="17.5">1,08</text>
<text x="251" y="35">59,99°</text>
<text x="226.1" y="72.7">32,16</text>
<text x="250.6" y="78.9" transform="rotate(-43 250.6 78.9)">60°</text>
<text x="275.9" y="91.2">1,08</text>
<text x="73.3" y="116" transform="rotate(-90 73.3 116)">64,00</text>
<text x="237.4" y="116.1">28,00</text>
</g>
<text font-size="3.9" x="277.9" y="188.5">A3</text>
<text font-size="3.2" x="164.4" y="190.7">Pet bottle &amp; HDPE cap</text>
<text font-size="2.4" x="117.1" y="168.9">Ahmed O.M.</text>
<g font-size="2">
<text x="107.6" y="147.6">AKSİ BELİRTİLMEDİĞİ SÜRECE:</text>
<text x="141.4" y="147.6">BİTİRME:</text>
<text x="188.3" y="147.5">KESKİN KENARLARI</text>
<text x="219.6" y="149">TEKNİK RESMİ ÖLÇEKLENDİRMEYİN</text>
<text x="260.3" y="149.2">REVİZYON</text>
<text x="107.6" y="155.1">TOLERANSLAR:</text>
<text x="107.6" y="150.1">BOYUTLAR MİLİMETREDİR</text>
<text x="107.6" y="152.6">YÜZEY CİLASI:</text>
<text x="188.3" y="152.5">KIRIN</text>
<text x="188.3" y="150">PAHLAYIN VE</text>
<text x="109.2" y="157.6">DOĞRUSAL:</text>
<text x="109.2" y="160.1">AÇISAL:</text>
<text x="121.3" y="165.1">İSİM</text>
<text x="137" y="165">İMZA</text>
<text x="154.2" y="165">TARİH</text>
<text x="206.9" y="165">BAŞLIK:</text>
<text x="107.2" y="169.1">ÇİZEN</text>
<text x="107.4" y="173.4">DENET.</text>
<text x="107.4" y="177.5">ONAY.</text>
<text x="107.4" y="181.8">ÜRET.</text>
<text x="162.6" y="185.5">MALZEME:</text>
<text x="207" y="185.5">RESİM NO.</text>
<text x="107.7" y="186.2">KALİTE</text>
<text x="162.6" y="198.6">AĞIRLIK:</text>
<text x="207.1" y="198.6">ÖLÇEK:1:5</text>
<text x="251.5" y="198.6">SAYFA 1 / 1</text>
</g>
</svg>
